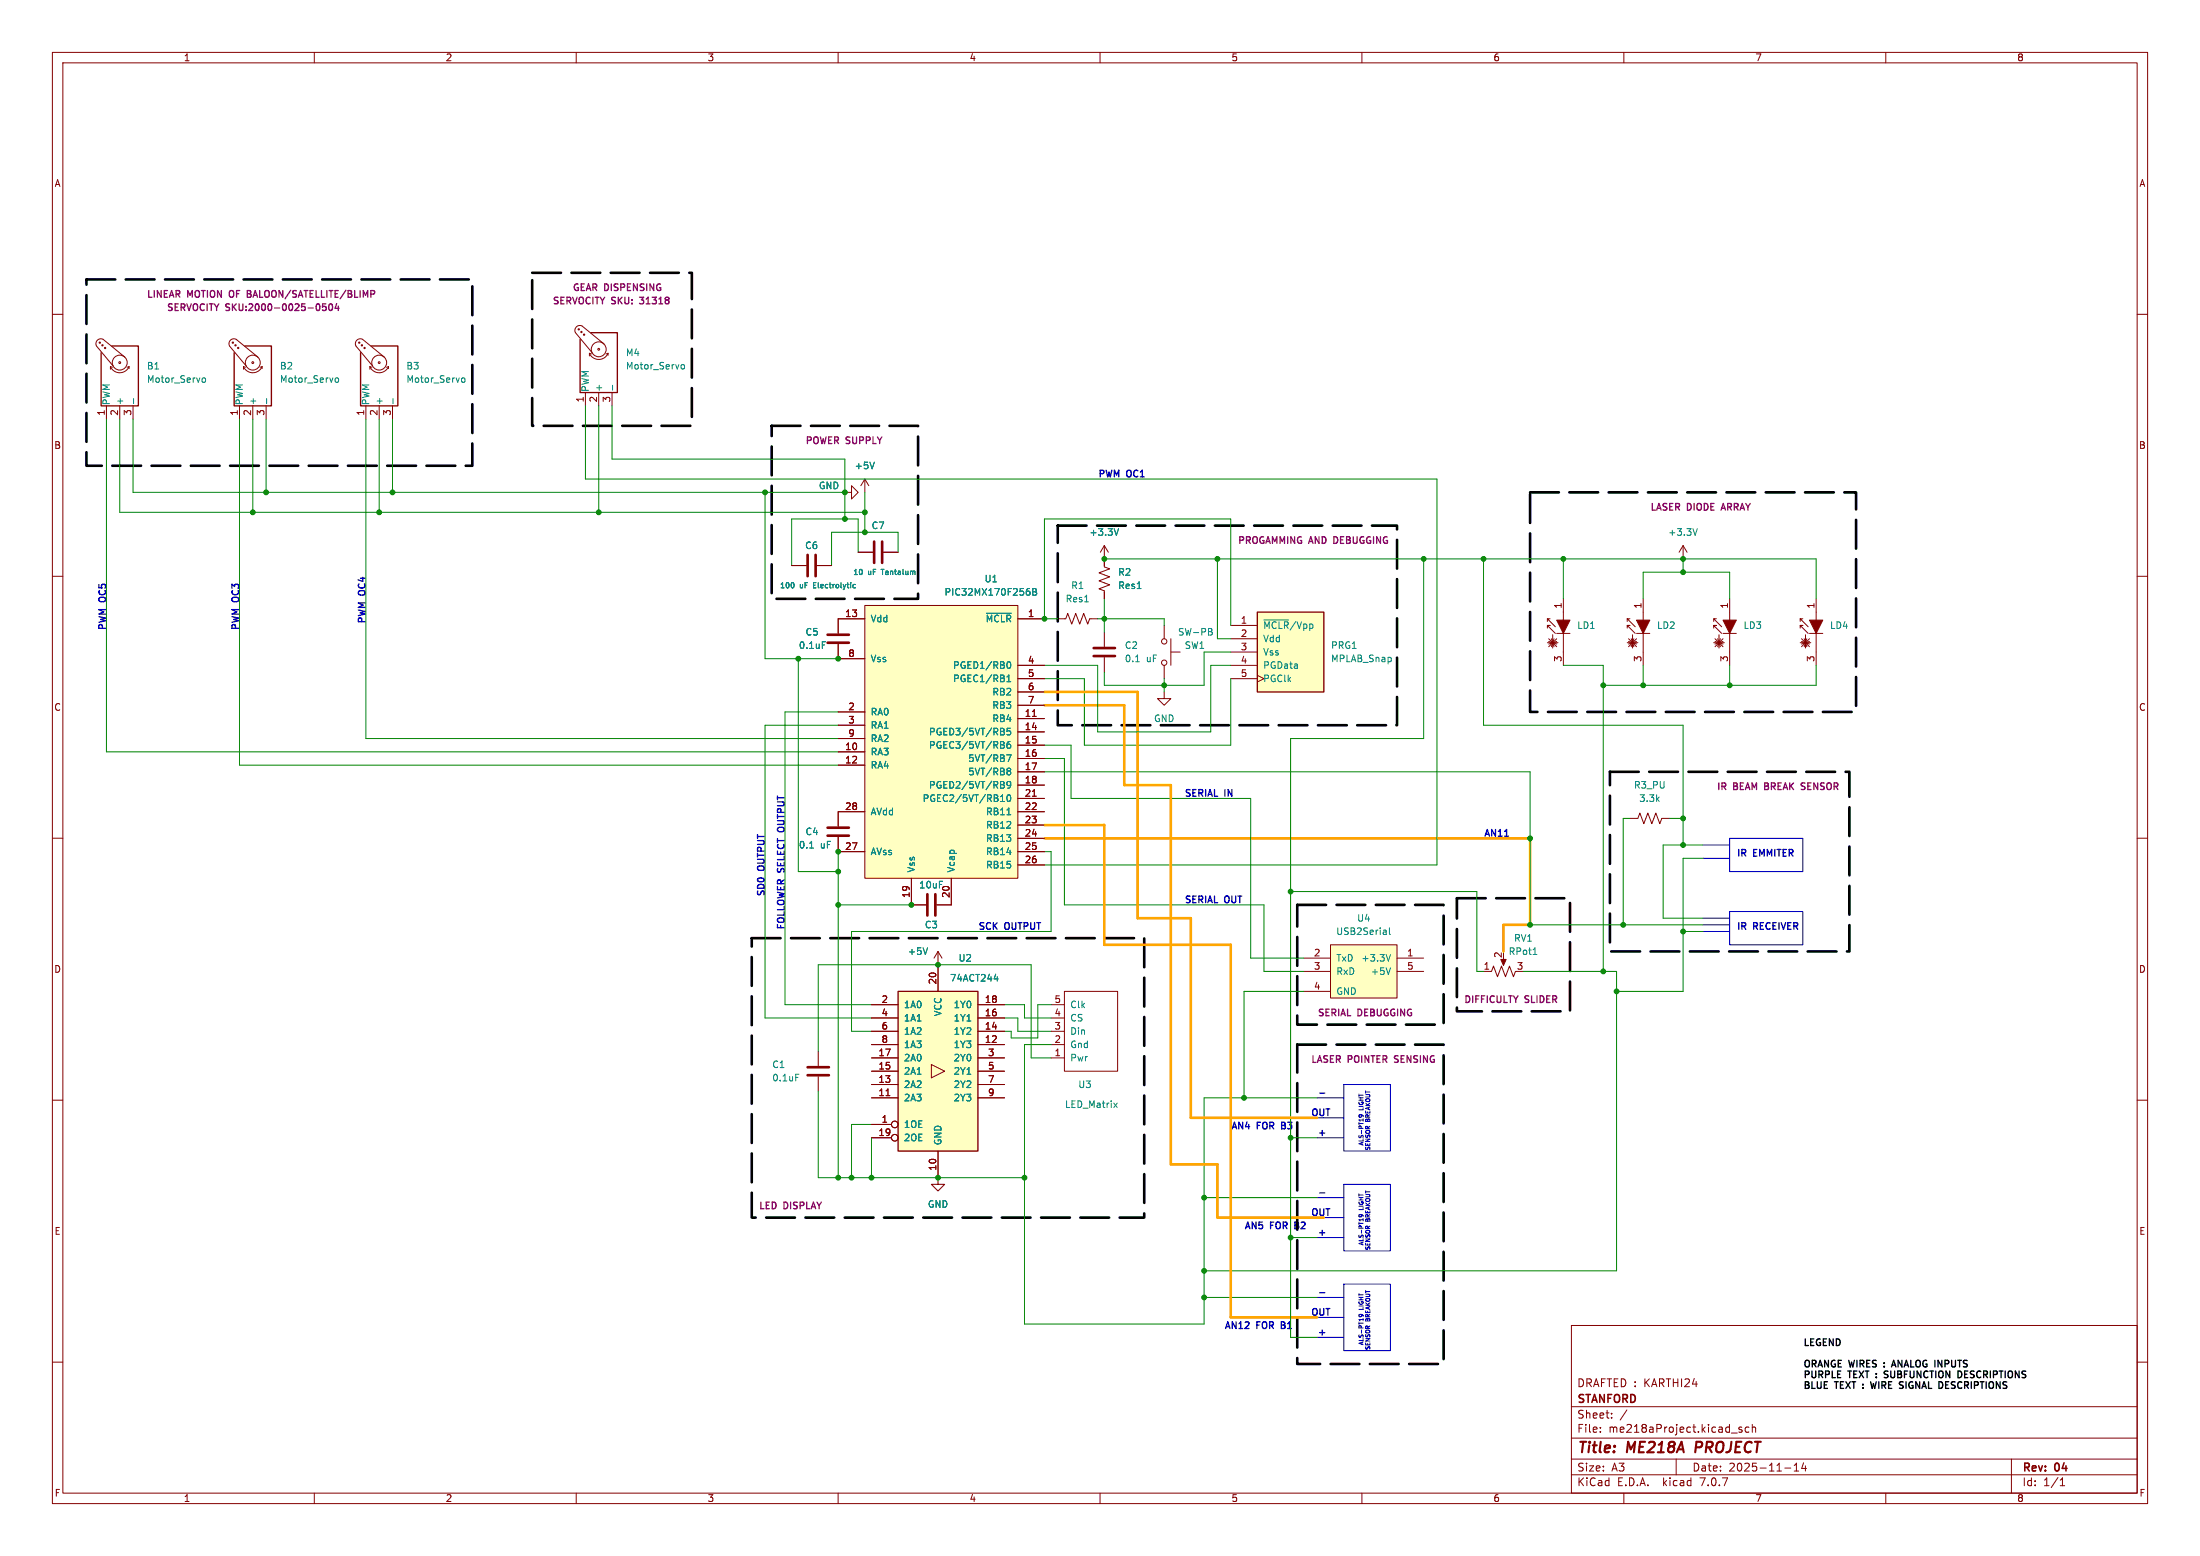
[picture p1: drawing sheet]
<svg xmlns="http://www.w3.org/2000/svg" width="420mm" height="297mm" viewBox="0 0 420 297" stroke-linecap="round" stroke-linejoin="round" font-family="sans-serif">
<g fill="none" stroke="#840000" stroke-width=".19">
<path d="M10 10h400v277h-400zM12 12h396v273h-396zM60 10v2M110 10v2M160 10v2M210 10v2M260 10v2M310 10v2M360 10v2M10 60h2M408 60h2M20.3 77.5v2.5"/>
<path d="M21.1 70a1.93 1.93 0 0 0 1.8 1.1 1.93 1.93 0 0 0 1.7-1.1M21.1 70v.5M21.1 70l.4 .1M22.9 77.5v2.5M23.9 68.2l-4.2-3.4a.94 .94 0 0 0-1.1 .1 .94 .94 0 0 0-.2 1.1l3.2 3.9M24.6 70v.4M24.6 70l-.3 .1M25.4 77.5v2.5M45.7 77.5v2.5M46.5 70a1.93 1.93 0 0 0 1.8 1.1 1.93 1.93 0 0 0 1.7-1.1M46.5 70v.5M46.5 70l.4 .1"/>
<path d="M48.3 77.5v2.5M49.3 68.2l-4.2-3.4a.94 .94 0 0 0-1.1 .1 .94 .94 0 0 0-.2 1.1l3.2 3.9M50 70v.4M50 70l-.3 .1M50.8 77.5v2.5M69.8 77.5v2.5M70.6 70a1.93 1.93 0 0 0 1.8 1.1 1.93 1.93 0 0 0 1.8-1.1M70.6 70v.5M70.6 70l.4 .1M72.4 77.5v2.5M73.4 68.2l-4.2-3.4a.94 .94 0 0 0-1.1 .1 .94 .94 0 0 0-.2 1.1l3.2 3.9M74.2 70v.4"/>
<path d="M74.2 70l-.4 .1M74.9 77.5v2.5M111.8 74.9v2.6M112.5 67.4a1.93 1.93 0 0 0 1.8 1.2 1.93 1.93 0 0 0 1.8-1.2M112.5 67.4v.5M112.5 67.4l.4 .2M114.3 74.9v2.6M115.3 65.7l-4.2-3.5a.94 .94 0 0 0-1.1 .2 .94 .94 0 0 0-.1 1.1l3.1 3.8M116.1 67.4v.4M116.1 67.4l-.4 .2M116.8 74.9v2.6M161.3 94h1.3v-1.3l1.2 1.3-1.2 1.3v-1.3"/>
<path d="M165.1 91.4l-.8 1.3M165.1 91.4v2.6M165.1 91.4l.8 1.3M10 110h2M151.1 108h2.8M156 108h2.7M163.8 105.4h2.8M165.1 115.6h29.2v52h-29.2zM165.1 118.1h-5.1v2.8M168.7 105.4h2.7M194.3 118.1h5.1M201.9 118.1h1.6l.3-1 .8 2 .8-2 .7 2 .8-2 .7 2 .4-1h1.5"/>
<path d="M210.8 104.1v4.1l1 .4-2 .7 2 .8-2 .8 2 .7-2 .8 1 .4v1.5M210.8 104.1l-.7 1.3M210.8 104.1l.8 1.3M222.2 119.4v2.5M234.9 119.4h5.1M295.4 119.9v-.5h.5h-.5l1.5 1.5M295.4 118.1v.5M295.9 118.1h-.5l1.5 1.5M298.4 114.3v12.7M310.6 119.9v-.5h.5h-.5l1.6 1.5M310.6 118.1v.5M311.1 118.1h-.5l1.6 1.5"/>
<path d="M313.7 114.3v12.7M321.3 104.1l-.8 1.3M321.3 104.1v2.6M321.3 104.1l.8 1.3M327.2 119.9v-.5h.5h-.5l1.5 1.5M327.2 118.1v.5M327.7 118.1h-.5l1.5 1.5M330.2 114.3v12.7M343.7 119.9v-.5h.5h-.5l1.5 1.5M343.7 118.1v.5M344.2 118.1h-.5l1.5 1.5M346.7 114.3v12.7"/>
<path d="M408 110h2M160 135.9h5.1M160 138.4h5.1M160 122.9v2.8h5.1M194.3 137.2h5.1M194.3 139.7h5.1M194.3 127h5.1M194.3 129.5h5.1M194.3 132.1h5.1M194.3 134.6h5.1M197.1 136.7h.7M210.8 120.7v2.7"/>
<path d="M210.8 125.5v2.8M222.2 132.1v1.3h1.3l-1.3 1.2-1.2-1.2h1.2M222.2 127v2.5M223.5 124.5h1.8M223.5 121.9v5.1M234.9 124.5h5.1M234.9 127h5.1M234.9 129.5h5.1M234.9 121.9h5.1M240 128.9l1.3 .6-1.3 .7M295.4 122.7h2M295.7 121.9l1.5 1.5"/>
<path d="M295.7 122.4l1.5 .5M296.2 121.9l.5 1.5M296.4 121.2v2.5M296.7 121.9l-.5 1.5M297.2 121.9l-1.5 1.5M297.2 122.4l-1.5 .5M297.2 120.9h2.5M310.6 122.7h2.1M310.9 121.9l1.5 1.5M310.9 122.4l1.5 .5M311.4 121.9l.5 1.5M311.7 121.2v2.5"/>
<path d="M311.9 121.9l-.5 1.5M312.4 120.9h2.6M312.4 121.9l-1.5 1.5M312.4 122.4l-1.5 .5M327.2 122.7h2M327.4 121.9l1.5 1.5M327.4 122.4l1.5 .5M327.9 121.9l.5 1.5M328.2 121.2v2.5M328.4 121.9l-.5 1.5M328.9 120.9h2.6M328.9 121.9l-1.5 1.5"/>
<path d="M328.9 122.4l-1.5 .5M343.7 122.7h2M343.9 121.9l1.5 1.5M343.9 122.4l1.5 .5M344.4 121.9l.5 1.5M344.7 121.2v2.5M344.9 121.9l-.5 1.5M345.4 120.9h2.6M345.4 121.9l-1.5 1.5M345.4 122.4l-1.5 .5M10 160h2M160 143.5h5.1"/>
<path d="M160 146.1h5.1M160 159.8v2.8h5.1M160 141h5.1M165.1 154.9h-5.1v2.8M194.3 142.2h5.1M194.3 144.8h5.1M194.3 147.3h5.1M194.3 149.9h5.1M194.3 152.4h5.1M194.3 154.9h5.1M194.3 157.5h5.1M197.1 152h.7"/>
<path d="M311.1 156.2h1.6l.4-1 .7 2 .8-2 .7 2 .8-2 .8 2 .3-1h1.6M408 160h2M174 167.6v5.1h2.8M181.6 167.6v5.1h-2.8M194.3 160h5.1M194.3 162.6h5.1M194.3 165.1h5.1M166.4 199.4h5M166.4 196.9h5M166.4 194.3h5M166.4 191.8h5M179.1 181.6v7.6"/>
<path d="M179.1 181.6l-.8 1.3M179.1 181.6l.7 1.3M186.7 199.4h5.1M186.7 196.9h5.1M186.7 194.3h5.1M186.7 191.8h5.1M200.7 199.4h2.5M200.7 196.9h2.5M200.7 194.3h2.5M200.7 191.8h2.5M203.2 189.2h10.2v15.3h-10.2zM248.9 182.9h5.1"/>
<path d="M248.9 185.4h5.1M248.9 189.2h5.1M254 180.3h12.7v10.2h-12.7zM261.6 188h.1M266.7 182.9h5.1M266.7 185.4h5.1M283.2 185.4h1.5l.4-1 .8 2 .7-2 .8 2 .8-2 .7 2 .4-1M287 182.9v1M10 210h2M156.2 200.7v2.8M156.2 205.5v2.8M166.4 214.6h3.8"/>
<path d="M166.4 209.6h5M166.4 207h5M166.4 204.5h5M166.4 201.9h5M166.4 217.2h3.8M169.2 209.1h.7M177.8 203.2l2.5 1.3-2.5 1.2zM179.1 219.7v6.4h1.2l-1.2 1.2-1.3-1.2h1.3M186.7 209.6h5.1M186.7 207h5.1M186.7 204.5h5.1M186.7 201.9h5.1"/>
<path d="M200.7 201.9h2.5M408 210h2M10 260h2M300 253h108v32h-108zM408 260h2M300 278.5h108M300 274.5h108M300 268.5h108M305.5 273.2v.2M305.5 272.5v.1M307.7 270.5v.2M307.7 269.8v.1"/>
<path d="M310.6 269.1l-1.3 1.9M320 278.5v3M330.5 273.5h1.2M332.5 272.5l-.3-.1-.3 .2 .1 .2 .5 .2v.3h-.6M333.9 272.5l-.5-.1-.2 .3 .1 .6h.6M334.5 272.5l.2-.1 .4 .1 .1 .9M334.5 271.9v1.5M342.5 279.7l.4-.4v1.5M344.3 279.2l-.4 1.1h1M344.7 279.8v1M384 278.5v6.5M60 285v2"/>
<path d="M110 285v2M160 285v2M210 285v2M260 285v2M300 281.5h108M310 285v2M340.7 280.2h1.2M342.5 280.8h.9M360 285v2M393.3 283.6h.9M393.3 282.5l.4-.4v1.5"/>
<circle cx="19" cy="65.4" r=".13"/>
<circle cx="19.6" cy="65.9" r=".13"/>
<circle cx="20.1" cy="66.4" r=".13"/>
<circle cx="22.9" cy="69.2" r=".18"/>
<circle cx="22.9" cy="69.2" r="1.42"/>
<circle cx="44.4" cy="65.4" r=".13"/>
<circle cx="45" cy="65.9" r=".13"/>
<circle cx="45.5" cy="66.4" r=".13"/>
<circle cx="48.3" cy="69.2" r=".18"/>
<circle cx="48.3" cy="69.2" r="1.42"/>
<circle cx="68.6" cy="65.4" r=".13"/>
<circle cx="69.1" cy="65.9" r=".13"/>
<circle cx="69.6" cy="66.4" r=".13"/>
<circle cx="72.4" cy="69.2" r=".18"/>
<circle cx="72.4" cy="69.2" r="1.42"/>
<circle cx="110.5" cy="62.9" r=".13"/>
<circle cx="111" cy="63.4" r=".13"/>
<circle cx="111.5" cy="63.9" r=".13"/>
<circle cx="114.3" cy="66.7" r=".18"/>
<circle cx="114.3" cy="66.7" r="1.42"/>
<circle cx="222.3" cy="122.4" r=".51"/>
<circle cx="222.3" cy="126.5" r=".51"/>
<circle cx="170.8" cy="217.2" r=".63"/>
<circle cx="170.8" cy="214.6" r=".63"/>
</g>
<path d="M323.9 275.2l-.3 2" fill="none" stroke="#840000" stroke-width=".4"/>
<g fill="none" stroke="#008484" stroke-width=".19">
<path d="M25.5 76.1v.9M38.6 72.4l.2-.3 .3 .1 .1 .2-.1 .5-.3 .1-.2-.3M50.9 76.1v.9M64 72.4l.2-.3 .3 .1 .1 .2-.1 .5-.3 .1-.2-.3M75 76.1v.9M88.1 72.4l.2-.3 .3 .1 .2 .2-.2 .5-.3 .1-.2-.3M116.9 73.5v1M130 69.8l.3-.2 .3 .1 .1 .1-.1 .6h-.3l-.3-.2M166.9 88.2l-.4 1.3M151.5 111.4v.6M163.3 111.6l-.3-.1-.2 .2 .1 .5h.4M188.3 117.1h4.8"/>
<path d="M196.3 112.3h.2M196.4 112.8l.2 .3v.3l-.2 .2M197.2 112.3h.4l.2 .3-.2 .3 .2 .2 .1 .3-.2 .2h-.5zM197.2 112.9h.4M207.1 114.9h.7M213.5 100.9l-.4 1.3M217.1 112.3h.7M231.1 120l.3 .2-.3 .4 .3 .1v.3l-.2 .2h-.5M241.3 118.3h4.7M324 100.9l-.4 1.3M157 122.5h.6M191.4 139l.3 .3-.3 .3 .3 .1v.3l-.2 .3h-.5"/>
<path d="M192.2 130.1h.8M192.2 129.2l.4-.4v1.3M192.3 126.6l.2-.3a.68 .68 0 0 1 .5 .6 .68 .68 0 0 1-.5 .7l-.2-.3M192.9 139h-.6l-.1 .6 .2-.1 .4 .1 .2 .1-.1 .5-.2 .1-.5-.1M216.8 126.3h.7M191 153h.7M191.1 152l.3-.3v1.3M191.4 141.5l.3 .3-.3 .4 .3 .1v.3l-.2 .2h-.5M191.4 149.2l.3 .2-.3 .4 .3 .1v.3l-.2 .2h-.5M192.2 144.1h.8l-.5 1.3M192.2 155.5h.8M192.4 151.8l.1-.1a.68 .68 0 0 1 .5 .6 .68 .68 0 0 1-.5 .7 .84 .84 0 0 1-.1-1.2z"/>
<path d="M192.5 146.6h.2l.3 .3-.3 .3M192.5 147.2h.2M192.7 147.2l.3 .2v.3l-.2 .1-.3 .1M192.8 141.5l-.3 .1a.86 .86 0 0 0 0 1.2l.4-.1 .1-.4-.3-.3-.4 .1-.1 .2M193 149.7l-.3 .3-.4-.1-.1-.2v-.3l.3-.2h.2l.3 .2a.84 .84 0 0 1-.4 1h-.3M154.6 161.9h.7M264.6 177.6v.8M264.6 178.3l-.1 .1M264.6 177.8l-.1 .1M265.2 177.1v1.1l.2 .2M177.1 180.9l-.4 1.3M189.8 186.8h.8"/>
<path d="M190.4 186.4v.9M265.5 182.2l-.5 1.3M265.5 184.7l-.5 1.3M292.7 182.2h.7M151.9 205h.6M212.6 210.6l.7 .8M213.3 210.6l-.7 .8"/>
</g>
<g fill="#840000" stroke="#840000" stroke-width=".19">
<path d="M297.2 118.4h2.5l-1.3 2.5z"/>
<path d="M345.4 118.4h2.6l-1.3 2.5z"/>
<path d="M328.9 118.4h2.6l-1.3 2.5z"/>
<path d="M286.5 183.1h1l-.5 1.2z"/>
<path d="M312.4 118.4h2.6l-1.3 2.5z"/>
</g>
<g fill="none" stroke="#840000" stroke-width=".51">
<path d="M154.2 105.9v4.1M155.7 105.9v4.1M166.9 103.4v4M168.4 103.4v4M158 122.7h4.1M158 121.2h4.1M208.8 125.2h4.1M208.8 123.7h4.1M158 159.5h4.1M158 158h4.1M177 170.7v4.1M178.6 170.7v4.1"/>
<path d="M154.2 205.2h4M154.2 203.7h4"/>
</g>
<g fill="#ffffc2" stroke="#ffffc2" stroke-width=".19">
<path d="M165.1 115.6h29.2v52h-29.2z"/>
<path d="M171.4 189.2h15.3v30.5h-15.3z"/>
<path d="M254 180.3h12.7v10.2h-12.7z"/>
<path d="M240 116.8h12.7v15.3h-12.7z"/>
</g>
<path d="M21.3 66h5.1v11.5h-7.1v-10.2M46.7 66h5.1v11.5h-7.1v-10.2M70.9 66h5v11.5h-7.1v-10.2M112.8 63.5h5.1v11.4h-7.2v-10.1M240 116.8h12.7v15.3h-12.7zM171.4 189.2h15.3v30.5h-15.3z" fill="none" stroke="#840000" stroke-width=".25"/>
<path d="M148.5 158.6a.9 .9 0 0 0 1.1 0M244.7 214.8h.4M245.1 214.2h-.4v1.3h.5M251.9 208.6h1M247.2 233.9h.4M247.6 233.3h-.4v1.2h.5M251.9 227.7h1M244.6 252.9h.4M245 252.3h-.4v1.3h.5M251.9 246.7h1" fill="none" stroke="#0000c2" stroke-width=".25"/>
<g fill="none" stroke="#840084" stroke-width=".25">
<path d="M44 55.5a.9 .9 0 0 0 0 1.2M47.2 55.5l.6 .1M47.2 56.1h.4M47.6 56.1h.2M47.8 56.7h-.6M47.8 55.9l-.2 .2M62.2 58h-.6v.6l.1-.1h.5l.1 .2-.1 .5-.2 .1-.4-.1M62.9 58.1l.2-.1a.68 .68 0 0 1 .4 .6 .68 .68 0 0 1-.4 .7 .84 .84 0 0 1-.2-1.2zM64.3 57.9l-.3 .9h.8M64.6 58.4v.9M122.1 56.7h.8M122.1 57.9l.2 .1"/>
<path d="M328.7 97h.6M329 96.1l-.4 1.3M255 102.5h-.3v1.2h.3M266.2 202.7l.2 .1M266.3 201.6v.4"/>
</g>
<g fill="none" stroke="#0000c2" stroke-width=".19">
<path d="M325.1 163.8h5.1M325.1 177.8h5.1M325.1 176.5h5.1M325.1 175.3h5.1M325.1 161.3h5.1M330.2 174h14v6.3h-14zM330.2 160h14v6.4h-14zM251.5 217.2h5M251.5 209.6h5M252.7 213.4h3.8M256.5 207h8.9v12.7h-8.9zM259.8 212.8l.1 .1v.3h-.4l-.1-.3 .2-.1h.4l.2 .4"/>
<path d="M251.5 236.2h5M251.5 228.6h5M252.7 232.4h3.8M256.5 226.1h8.9v12.7h-8.9zM259.5 232.2v.1M259.5 232.3h.3M259.8 231.8v.1M259.8 231.9l.1 .3M259.9 231.8l.3 .2v.2M259.9 231.8l-.4 .1v.3M259.9 232.2l-.1 .1M251.5 247.6h5"/>
<path d="M251.5 255.3h5M252.7 251.5h3.8M256.5 245.1h8.9v12.7h-8.9zM259.5 251l-.1 .2 .2 .1h.3v-.3M259.5 250.9h.5l.2 .4M259.5 250.9v.1M259.8 250.9h.1M259.8 250.9l.1 .1"/>
</g>
<g fill="none" stroke="#000" stroke-width=".25">
<path d="M355.6 264.9v.1M355.6 264.2v.1M357.1 263.7l.3 1.3 .2-.9 .3 .9M358.2 262.8v.2M358.2 262.2v.1M359.7 260.8v.1M359.7 260.1v.2M359.7 262.9h.6M360.4 261.8l-.5-.1-.2 .2 .1 .3 .5 .2M361.1 260.9l.4-1.2 .4 1.2M361.2 260.6h.6M371.4 264.3h.5"/>
<path d="M371.4 265h.6M374.1 261.7a.68 .68 0 0 1 .4 .6 .68 .68 0 0 1-.4 .7"/>
</g>
<path d="M16.5 53.3h73.7v35.6h-73.7v-35.6M101.6 52.1h30.5v29.2h-30.5v-29.2M147.3 81.3h28v33h-28v-33M292.1 94h62.2v41.9h-62.2v-41.9M201.9 100.3h64.8v38.1h-64.8v-38.1M307.3 147.3h45.8v34.3h-45.8v-34.3M143.5 179.1h74.9v53.3h-74.9v-53.3M247.6 172.7h28v22.9h-28v-22.9M278.1 171.5h21.6v21.5h-21.6v-21.5M247.6 199.4h28v60.9h-28v-60.9" fill="none" stroke="#000" stroke-width=".5" stroke-dasharray="5.5 2"/>
<g fill="none" stroke="#008400" stroke-width=".19">
<path d="M111.8 77.5v13.9h162.5v73.7h-74.9M114.3 77.5v20.3M116.8 77.5v10.1h44.5v11.5M20.3 80v63.5h139.7M22.9 80v17.8h142.2M25.4 80v14h135.9M45.7 80v66.1h114.3M48.3 80v17.8M50.8 80v14M69.8 80v61h90.2M72.4 80v17.8M74.9 80v14"/>
<path d="M146 94v31.7h14M165.1 94v7.6M163.8 105.4v-6.3h-12.7v8.9M171.4 105.4v-3.8h-12.7v6.4M201.9 118.1h-2.5v-19h35.5v20.3M209.5 118.1h12.7v1.3M210.8 114.3v6.4M210.8 106.7h135.9v7.6M232.4 106.7v15.2h2.5M271.8 106.7v34.3h-25.4v114.3h5.1M283.2 106.7v31.7h38.1v22.9M298.4 106.7v7.6"/>
<path d="M313.7 114.3v-5.1h16.5v5.1M321.3 106.7v2.5M152.4 125.7v40.7h7.6M160 135.9h-10.1v55.9h16.5M160 138.4h-14v55.9h20.4M199.4 129.5h7.6v12.7h27.9v-12.7M199.4 127h10.1v12.7h21.6v-12.7h3.8M222.2 129.5v2.6M234.9 124.5h-5v6.3h-19.1v-2.5M298.4 127h7.7v58.4M313.7 127v3.8M330.2 127v3.8"/>
<path d="M346.7 127v3.8h-40.6M199.4 144.8h3.8v27.9h38.1v12.7h7.6M199.4 147.3h92.7v29.2h33M199.4 142.2h5.1v10.2h34.3v30.5h10.1M311.1 156.2h-1.2v20.3M318.8 156.2h2.5M160 172.7h14M160 162.6v62.2M199.4 162.6h1.3v15.2h-38.1v19.1h3.8M246.4 170.2h35.5v15.2h1.3M321.3 177.8h3.8M325.1 163.8h-3.8v25.4h-12.7"/>
<path d="M325.1 161.3h-7.6v14h7.6M191.8 191.8h3.8v2.5h5.1M191.8 194.3h2.5v2.6h6.4M200.7 199.4h-5.1v53.3h34.3v-43.1h21.6M200.7 191.8h-2.6v6.3h-5.1v-1.2h-1.2M248.9 189.2h-11.4v20.4M290.8 185.4h17.8v57.2h-78.7M156.2 208.3v16.5h39.4M156.2 200.7v-16.5h40.6v17.7h3.9M166.4 217.2v7.6M166.4 214.6h-3.8v10.2M246.4 217.2h5.1"/>
<path d="M229.9 228.6h21.6M246.4 236.2h5.1M229.9 247.6h21.6"/>
</g>
<path d="M199.4 132.1h17.8v43.2h10.1v38.1h24.2M199.4 134.6h15.2v15.3h8.9v72.3h8.9v10.2h20.3M199.4 157.5h11.4v22.8h24.1v71.2h16.6" fill="none" stroke="#ffa600" stroke-width=".5"/>
<path d="M199.4 160h92.7v16.5h-5.1v5.1" fill="none" stroke="#f90" stroke-width=".5"/>
<g fill="#008400" stroke="#008400" stroke-width=".19">
<circle cx="309.9" cy="176.5" r=".46"/>
<circle cx="308.6" cy="189.2" r=".46"/>
<circle cx="246.4" cy="217.2" r=".46"/>
<circle cx="292.1" cy="176.5" r=".46"/>
<circle cx="237.5" cy="209.6" r=".46"/>
<circle cx="283.2" cy="106.7" r=".46"/>
<circle cx="246.4" cy="170.2" r=".46"/>
<circle cx="306.1" cy="185.4" r=".46"/>
<circle cx="321.3" cy="161.3" r=".46"/>
<circle cx="271.8" cy="106.7" r=".46"/>
<circle cx="232.4" cy="106.7" r=".46"/>
<circle cx="321.3" cy="156.2" r=".46"/>
<circle cx="330.2" cy="130.8" r=".46"/>
<circle cx="321.3" cy="177.8" r=".46"/>
<circle cx="229.9" cy="247.6" r=".46"/>
<circle cx="246.4" cy="236.2" r=".46"/>
<circle cx="229.9" cy="242.6" r=".46"/>
<circle cx="210.8" cy="118.1" r=".46"/>
<circle cx="292.1" cy="160" r=".46"/>
<circle cx="210.8" cy="106.7" r=".46"/>
<circle cx="199.4" cy="118.1" r=".46"/>
<circle cx="222.2" cy="130.8" r=".46"/>
<circle cx="298.4" cy="106.7" r=".46"/>
<circle cx="321.3" cy="109.2" r=".46"/>
<circle cx="321.3" cy="106.7" r=".46"/>
<circle cx="306.1" cy="130.8" r=".46"/>
<circle cx="313.7" cy="130.8" r=".46"/>
<circle cx="229.9" cy="228.6" r=".46"/>
<circle cx="160" cy="125.7" r=".46"/>
<circle cx="152.4" cy="125.7" r=".46"/>
<circle cx="146" cy="94" r=".46"/>
<circle cx="114.3" cy="97.8" r=".46"/>
<circle cx="161.3" cy="99.1" r=".46"/>
<circle cx="161.3" cy="94" r=".46"/>
<circle cx="165.1" cy="101.6" r=".46"/>
<circle cx="165.1" cy="97.8" r=".46"/>
<circle cx="195.6" cy="224.8" r=".46"/>
<circle cx="74.9" cy="94" r=".46"/>
<circle cx="72.4" cy="97.8" r=".46"/>
<circle cx="160" cy="166.4" r=".46"/>
<circle cx="160" cy="172.7" r=".46"/>
<circle cx="50.8" cy="94" r=".46"/>
<circle cx="48.3" cy="97.8" r=".46"/>
<circle cx="166.4" cy="224.8" r=".46"/>
<circle cx="179.1" cy="224.8" r=".46"/>
<circle cx="179.1" cy="184.2" r=".46"/>
<circle cx="160" cy="224.8" r=".46"/>
<circle cx="162.6" cy="224.8" r=".46"/>
<circle cx="160" cy="162.6" r=".46"/>
<circle cx="174" cy="172.7" r=".46"/>
</g>
<g font-size="2.8" fill="#840000">
<text x="301" y="277.9">Title:</text>
<text x="310.6" y="277.9">ME218A</text>
<text x="324.5" y="277.9">PROJECT</text>
</g>
<g font-size="2.1" fill="#840000">
<text x="301" y="268.2">STANFORD</text>
<text x="301" y="265">DRAFTED : KARTHI24</text>
<text x="301" y="273.7">File:</text>
<text x="301" y="271">Sheet:</text>
<text x="307.1" y="273.7">me218aProject.kicad_sch</text>
<text x="301" y="281.1">Size:</text>
<text x="307.6" y="281.1">A3</text>
<text x="323" y="281.1">Date:</text>
<text x="330" y="281.1">2025-11-14</text>
<text x="386" y="281.3">Rev:</text>
<text x="392.4" y="281.3">04</text>
<text x="301" y="283.9">KiCad</text>
<text x="308.7" y="283.9">E.D.A.</text>
<text x="317.6" y="283.9">kicad</text>
<text x="324.8" y="283.9">7.0.7</text>
<text x="386" y="283.9">Id:</text>
<text x="390.1" y="283.9">1/1</text>
</g>
<g font-size="1.8" fill="#840000">
<text x="35" y="11.9">1</text>
<text x="85" y="11.9">2</text>
<text x="135" y="11.9">3</text>
<text x="185" y="11.9">4</text>
<text x="235" y="11.9">5</text>
<text x="285" y="11.9">6</text>
<text x="335" y="11.9">7</text>
<text x="385" y="11.9">8</text>
<text x="10.3" y="35.9">A</text>
<text x="408.3" y="35.9">A</text>
<text x="111.5" y="76.9" transform="rotate(-90 111.5 76.9)">1</text>
<text x="114" y="76.9" transform="rotate(-90 114 76.9)">2</text>
<text x="116.6" y="76.9" transform="rotate(-90 116.6 76.9)">3</text>
<text x="20.1" y="79.4" transform="rotate(-90 20.1 79.4)">1</text>
<text x="22.6" y="79.4" transform="rotate(-90 22.6 79.4)">2</text>
<text x="25.1" y="79.4" transform="rotate(-90 25.1 79.4)">3</text>
<text x="45.5" y="79.4" transform="rotate(-90 45.5 79.4)">1</text>
<text x="48" y="79.4" transform="rotate(-90 48 79.4)">2</text>
<text x="50.5" y="79.4" transform="rotate(-90 50.5 79.4)">3</text>
<text x="69.6" y="79.4" transform="rotate(-90 69.6 79.4)">1</text>
<text x="72.1" y="79.4" transform="rotate(-90 72.1 79.4)">2</text>
<text x="74.7" y="79.4" transform="rotate(-90 74.7 79.4)">3</text>
<text x="10.3" y="85.9">B</text>
<text x="408.2" y="85.9">B</text>
<text x="161.2" y="117.9">13</text>
<text x="196.1" y="117.9">1</text>
<text x="236.8" y="119.1">1</text>
<text x="298.2" y="116.3" transform="rotate(-90 298.2 116.3)">1</text>
<text x="313.4" y="116.3" transform="rotate(-90 313.4 116.3)">1</text>
<text x="329.9" y="116.3" transform="rotate(-90 329.9 116.3)">1</text>
<text x="346.5" y="116.3" transform="rotate(-90 346.5 116.3)">1</text>
<text x="161.9" y="125.5">8</text>
<text x="236.8" y="121.7">2</text>
<text x="236.8" y="124.2">3</text>
<text x="196.1" y="126.7">4</text>
<text x="196.1" y="129.3">5</text>
<text x="196.1" y="131.8">6</text>
<text x="236.8" y="126.7">4</text>
<text x="236.8" y="129.3">5</text>
<text x="298.2" y="126.4" transform="rotate(-90 298.2 126.4)">3</text>
<text x="313.4" y="126.4" transform="rotate(-90 313.4 126.4)">3</text>
<text x="329.9" y="126.4" transform="rotate(-90 329.9 126.4)">3</text>
<text x="346.5" y="126.4" transform="rotate(-90 346.5 126.4)">3</text>
<text x="10.3" y="135.9">C</text>
<text x="161.9" y="135.6">2</text>
<text x="195.5" y="136.9">11</text>
<text x="196.1" y="134.4">7</text>
<text x="408.2" y="135.9">C</text>
<text x="161.2" y="143.3">10</text>
<text x="161.9" y="138.2">3</text>
<text x="161.9" y="140.7">9</text>
<text x="195.5" y="139.4">14</text>
<text x="195.5" y="142">15</text>
<text x="161.2" y="145.8">12</text>
<text x="195.5" y="144.5">16</text>
<text x="195.5" y="147.1">17</text>
<text x="195.5" y="149.6">18</text>
<text x="161.2" y="154.7">28</text>
<text x="195.5" y="152.1">21</text>
<text x="195.5" y="154.7">22</text>
<text x="195.5" y="157.2">23</text>
<text x="195.5" y="159.8">24</text>
<text x="161.2" y="162.3">27</text>
<text x="195.5" y="162.3">25</text>
<text x="195.5" y="164.8">26</text>
<text x="173.7" y="171.5" transform="rotate(-90 173.7 171.5)">19</text>
<text x="181.4" y="171.5" transform="rotate(-90 181.4 171.5)">20</text>
<text x="10.3" y="185.9">D</text>
<text x="250.8" y="182.6">2</text>
<text x="250.8" y="185.2">3</text>
<text x="268.5" y="182.6">1</text>
<text x="268.5" y="185.2">5</text>
<text x="283.1" y="185.2">1</text>
<text x="286.8" y="183" transform="rotate(-90 286.8 183)">2</text>
<text x="289.5" y="185.2">3</text>
<text x="408.2" y="185.9">D</text>
<text x="168.2" y="191.5">2</text>
<text x="178.8" y="188" transform="rotate(-90 178.8 188)">20</text>
<text x="187.9" y="191.5">18</text>
<text x="201.2" y="191.5">5</text>
<text x="250.8" y="189">4</text>
<text x="168.2" y="194.1">4</text>
<text x="168.2" y="196.6">6</text>
<text x="187.9" y="196.6">14</text>
<text x="187.9" y="194.1">16</text>
<text x="201.2" y="196.6">3</text>
<text x="201.2" y="194.1">4</text>
<text x="167.6" y="201.7">17</text>
<text x="168.2" y="199.1">8</text>
<text x="187.9" y="199.1">12</text>
<text x="188.5" y="201.7">3</text>
<text x="201.2" y="201.7">1</text>
<text x="201.2" y="199.1">2</text>
<text x="167.6" y="209.3">11</text>
<text x="167.6" y="206.8">13</text>
<text x="167.6" y="204.2">15</text>
<text x="188.5" y="204.2">5</text>
<text x="188.5" y="206.8">7</text>
<text x="188.5" y="209.3">9</text>
<text x="168.2" y="214.4">1</text>
<text x="167.6" y="216.9">19</text>
<text x="178.8" y="223.6" transform="rotate(-90 178.8 223.6)">10</text>
<text x="10.3" y="235.9">E</text>
<text x="408.3" y="235.9">E</text>
<text x="10.3" y="285.9">F</text>
<text x="35" y="286.9">1</text>
<text x="85" y="286.9">2</text>
<text x="135" y="286.9">3</text>
<text x="185" y="286.9">4</text>
<text x="235" y="286.9">5</text>
<text x="285" y="286.9">6</text>
<text x="335" y="286.9">7</text>
<text x="385" y="286.9">8</text>
<text x="408.3" y="285.9">F</text>
</g>
<g font-size="1.8" fill="#840084">
<text x="27.9" y="56.9">LINEAR</text>
<text x="31.7" y="59.4">SERVOCITY SKU:2000-0025-0504</text>
<text x="35.9" y="56.9">MOTION</text>
<text x="44.4" y="56.9">OF</text>
<text x="48.3" y="56.9">BALOON/SATELLITE/BLIMP</text>
<text x="105.4" y="58.2">SERVOCITY SKU:</text>
<text x="109.2" y="55.6">GEAR DISPENSING</text>
<text x="122.8" y="58.2">31318</text>
<text x="153.7" y="84.8">POWER</text>
<text x="161.6" y="84.8">SUPPLY</text>
<text x="315" y="97.5">LASER DIODE</text>
<text x="329.3" y="97.5">ARRAY</text>
<text x="236.2" y="103.9">PROGAMMING AND</text>
<text x="255.2" y="103.9">DEBUGGING</text>
<text x="327.7" y="150.9">IR</text>
<text x="331" y="150.9">BEAM BREAK SENSOR</text>
<text x="279.4" y="191.5">DIFFICULTY</text>
<text x="291.2" y="191.5">SLIDER</text>
<text x="251.5" y="194.1">SERIAL</text>
<text x="259.3" y="194.1">DEBUGGING</text>
<text x="250.2" y="203">LASER POINTER</text>
<text x="266.8" y="203">SENSING</text>
<text x="144.8" y="230.9">LED</text>
<text x="149.7" y="230.9">DISPLAY</text>
</g>
<g font-size="1.8" fill="#008484">
<text x="27.9" y="70.7">B1</text>
<text x="53.3" y="70.7">B2</text>
<text x="77.5" y="70.7">B3</text>
<text x="119.4" y="68.2">M4</text>
<text x="119.4" y="70.7">Motor_Servo</text>
<text x="21.2" y="77.4" transform="rotate(-90 21.2 77.4)">PWM</text>
<text x="23.7" y="77.4" transform="rotate(-90 23.7 77.4)">+</text>
<text x="27.9" y="73.3">Motor_Servo</text>
<text x="46.6" y="77.4" transform="rotate(-90 46.6 77.4)">PWM</text>
<text x="49.1" y="77.4" transform="rotate(-90 49.1 77.4)">+</text>
<text x="53.3" y="73.3">Motor_Servo</text>
<text x="70.7" y="77.4" transform="rotate(-90 70.7 77.4)">PWM</text>
<text x="73.3" y="77.4" transform="rotate(-90 73.3 77.4)">+</text>
<text x="77.5" y="73.3">Motor_Servo</text>
<text x="112.6" y="74.9" transform="rotate(-90 112.6 74.9)">PWM</text>
<text x="115.2" y="74.9" transform="rotate(-90 115.2 74.9)">+</text>
<text x="163.1" y="89.8">+5V</text>
<text x="156.2" y="93.6">GND</text>
<text x="166.3" y="101.2">C7</text>
<text x="153.6" y="105">C6</text>
<text x="207.9" y="102.5">+3.3V</text>
<text x="318.4" y="102.5">+3.3V</text>
<text x="180.2" y="113.9">PIC32MX170F256B</text>
<text x="187.9" y="111.4">U1</text>
<text x="204.4" y="112.6">R1</text>
<text x="213.4" y="110.1">R2</text>
<text x="213.4" y="112.6">Res1</text>
<text x="166.1" y="119">Vdd</text>
<text x="188.1" y="119">~{MCLR}</text>
<text x="203.3" y="115.2">Res1</text>
<text x="152.4" y="124.1">0.1uF</text>
<text x="153.7" y="121.5">C5</text>
<text x="214.6" y="124.1">C2</text>
<text x="224.8" y="121.5">SW-PB</text>
<text x="226.1" y="124.1">SW1</text>
<text x="241" y="120.2">~{MCLR}/Vpp</text>
<text x="241" y="122.8">Vdd</text>
<text x="241" y="125.3">Vss</text>
<text x="254" y="124.1">PRG1</text>
<text x="301" y="120.2">LD1</text>
<text x="316.2" y="120.2">LD2</text>
<text x="332.8" y="120.2">LD3</text>
<text x="349.3" y="120.2">LD4</text>
<text x="166.1" y="126.6">Vss</text>
<text x="181.8" y="127.9">PGED1/RB0</text>
<text x="181.8" y="130.4">PGEC1/RB1</text>
<text x="214.6" y="126.6">0.1</text>
<text x="218.8" y="126.6">uF</text>
<text x="241" y="127.9">PGData</text>
<text x="241" y="130.4">PGClk</text>
<text x="254" y="126.6">MPLAB_Snap</text>
<text x="166.1" y="136.8">RA0</text>
<text x="189.3" y="132.9">RB2</text>
<text x="189.3" y="135.5">RB3</text>
<text x="166.1" y="139.3">RA1</text>
<text x="166.1" y="141.8">RA2</text>
<text x="177.2" y="140.6">PGED3/5VT/RB5</text>
<text x="177.2" y="143.1">PGEC3/5VT/RB6</text>
<text x="189.3" y="138">RB4</text>
<text x="220.2" y="138">GND</text>
<text x="166.1" y="144.4">RA3</text>
<text x="166.1" y="146.9">RA4</text>
<text x="184.7" y="145.6">5VT/RB7</text>
<text x="184.7" y="148.2">5VT/RB8</text>
<text x="166.1" y="155.8">AVdd</text>
<text x="176" y="153.3">PGEC2/5VT/RB10</text>
<text x="177.2" y="150.7">PGED2/5VT/RB9</text>
<text x="188.1" y="155.8">RB11</text>
<text x="311.8" y="150.7">R3_PU</text>
<text x="312.8" y="153.3">3.3k</text>
<text x="153.7" y="159.6">C4</text>
<text x="188.1" y="158.3">RB12</text>
<text x="188.1" y="160.9">RB13</text>
<text x="152.4" y="162.2">0.1</text>
<text x="156.6" y="162.2">uF</text>
<text x="166.1" y="163.4">AVss</text>
<text x="174.9" y="166.6" transform="rotate(-90 174.9 166.6)">Vss</text>
<text x="182.5" y="166.6" transform="rotate(-90 182.5 166.6)">Vcap</text>
<text x="188.1" y="163.4">RB14</text>
<text x="188.1" y="166">RB15</text>
<text x="175.4" y="169.8">10uF</text>
<text x="176.5" y="177.4">C3</text>
<text x="255" y="178.7">USB2Serial</text>
<text x="259" y="176.1">U4</text>
<text x="288.9" y="179.9">RV1</text>
<text x="173.2" y="182.5">+5V</text>
<text x="182.9" y="183.7">U2</text>
<text x="255" y="183.7">TxD</text>
<text x="259.8" y="183.7">+3.3V</text>
<text x="287.9" y="182.5">RPot1</text>
<text x="181.3" y="187.6">74ACT244</text>
<text x="255" y="186.3">RxD</text>
<text x="255" y="190.1">GND</text>
<text x="261.6" y="186.3">+5V</text>
<text x="172.5" y="192.6">1A0</text>
<text x="172.5" y="195.2">1A1</text>
<text x="172.5" y="197.7">1A2</text>
<text x="179.9" y="194.1" transform="rotate(-90 179.9 194.1)">VCC</text>
<text x="182" y="197.7">1Y2</text>
<text x="182" y="195.2">1Y1</text>
<text x="182" y="192.6">1Y0</text>
<text x="204.2" y="197.7">Din</text>
<text x="204.2" y="195.2">CS</text>
<text x="204.2" y="192.6">Clk</text>
<text x="172.5" y="202.8">2A0</text>
<text x="172.5" y="200.3">1A3</text>
<text x="182" y="200.3">1Y3</text>
<text x="182" y="202.8">2Y0</text>
<text x="204.2" y="202.8">Pwr</text>
<text x="204.2" y="200.3">Gnd</text>
<text x="147.3" y="204.1">C1</text>
<text x="147.3" y="206.6">0.1uF</text>
<text x="172.5" y="207.9">2A2</text>
<text x="172.5" y="205.3">2A1</text>
<text x="182" y="205.3">2Y1</text>
<text x="182" y="207.9">2Y2</text>
<text x="205.7" y="207.9">U3</text>
<text x="172.5" y="215.5">1OE</text>
<text x="172.5" y="210.4">2A3</text>
<text x="182" y="210.4">2Y3</text>
<text x="203.2" y="211.7">LED_Matrix</text>
<text x="172.5" y="218">2OE</text>
<text x="179.9" y="218.7" transform="rotate(-90 179.9 218.7)">GND</text>
<text x="177" y="230.7">GND</text>
</g>
<g font-size="1.8" fill="#0000c2">
<text x="209.5" y="91.2">PWM</text>
<text x="215.2" y="91.2">OC1</text>
<text x="69.8" y="113.5" transform="rotate(-90 69.8 113.5)">OC4</text>
<text x="20.3" y="114.8" transform="rotate(-90 20.3 114.8)">OC5</text>
<text x="45.7" y="114.8" transform="rotate(-90 45.7 114.8)">OC3</text>
<text x="69.8" y="119.1" transform="rotate(-90 69.8 119.1)">PWM</text>
<text x="20.3" y="120.4" transform="rotate(-90 20.3 120.4)">PWM</text>
<text x="45.7" y="120.4" transform="rotate(-90 45.7 120.4)">PWM</text>
<text x="226.1" y="152.2">SERIAL</text>
<text x="233.9" y="152.2">IN</text>
<text x="149.9" y="158.1" transform="rotate(-90 149.9 158.1)">OUTPUT</text>
<text x="283.2" y="159.8">AN11</text>
<text x="146" y="166" transform="rotate(-90 146 166)">OUTPUT</text>
<text x="331.5" y="163.6">IR</text>
<text x="334.8" y="163.6">EMMITER</text>
<text x="146" y="171.2" transform="rotate(-90 146 171.2)">SD0</text>
<text x="226.1" y="172.5">SERIAL</text>
<text x="233.9" y="172.5">OUT</text>
<text x="149.9" y="177.6" transform="rotate(-90 149.9 177.6)">FOLLOWER SELECT</text>
<text x="186.7" y="177.6">SCK</text>
<text x="191.9" y="177.6">OUTPUT</text>
<text x="331.5" y="177.6">IR</text>
<text x="334.8" y="177.6">RECEIVER</text>
<text x="234.9" y="215.7">AN4</text>
<text x="240.1" y="215.7">FOR</text>
<text x="245.2" y="215.7">B3</text>
<text x="250.2" y="213.1">OUT</text>
<text x="251.5" y="216.9">+</text>
<text x="250.2" y="232.2">OUT</text>
<text x="237.5" y="234.7">AN5</text>
<text x="242.6" y="234.7">FOR</text>
<text x="247.8" y="234.7">B2</text>
<text x="251.5" y="236">+</text>
<text x="250.2" y="251.2">OUT</text>
<text x="233.7" y="253.8">AN12</text>
<text x="240" y="253.8">FOR</text>
<text x="245.2" y="253.8">B1</text>
<text x="251.5" y="255">+</text>
</g>
<g font-size="1.8">
<text x="344.2" y="257">LEGEND</text>
<text x="344.2" y="261.1">ORANGE WIRES</text>
<text x="344.2" y="263.1">PURPLE</text>
<text x="353" y="263.1">TEXT</text>
<text x="360.8" y="263.1">SUBFUNCTION</text>
<text x="362.3" y="261.1">ANALOG INPUTS</text>
<text x="375.4" y="263.1">DESCRIPTIONS</text>
<text x="344.2" y="265.2">BLUE</text>
<text x="350.4" y="265.2">TEXT</text>
<text x="358.3" y="265.2">WIRE</text>
<text x="364.2" y="265.2">SIGNAL</text>
<text x="372.2" y="265.2">DESCRIPTIONS</text>
</g>
<g font-size="1.4" fill="#008484">
<text x="148.8" y="112.5">100</text>
<text x="152.7" y="112.5">uF</text>
<text x="155.5" y="112.5">Electrolytic</text>
<text x="162.8" y="109.9">10</text>
<text x="165.7" y="109.9">uF</text>
<text x="168.5" y="109.9">Tantalum</text>
</g>
<g font-size="1.1" fill="#0000c2">
<text x="260.3" y="211.9" transform="rotate(-90 260.3 211.9)">LIGHT</text>
<text x="261.6" y="214.1" transform="rotate(-90 261.6 214.1)">BREAKOUT</text>
<text x="260.3" y="218.9" transform="rotate(-90 260.3 218.9)">ALS-PT19</text>
<text x="261.6" y="219.8" transform="rotate(-90 261.6 219.8)">SENSOR</text>
<text x="260.3" y="231" transform="rotate(-90 260.3 231)">LIGHT</text>
<text x="261.6" y="233.2" transform="rotate(-90 261.6 233.2)">BREAKOUT</text>
<text x="260.3" y="237.9" transform="rotate(-90 260.3 237.9)">ALS-PT19</text>
<text x="261.6" y="238.8" transform="rotate(-90 261.6 238.8)">SENSOR</text>
<text x="260.3" y="250" transform="rotate(-90 260.3 250)">LIGHT</text>
<text x="260.3" y="257" transform="rotate(-90 260.3 257)">ALS-PT19</text>
<text x="261.6" y="257.9" transform="rotate(-90 261.6 257.9)">SENSOR</text>
<text x="261.6" y="252.2" transform="rotate(-90 261.6 252.2)">BREAKOUT</text>
</g>
</svg>
